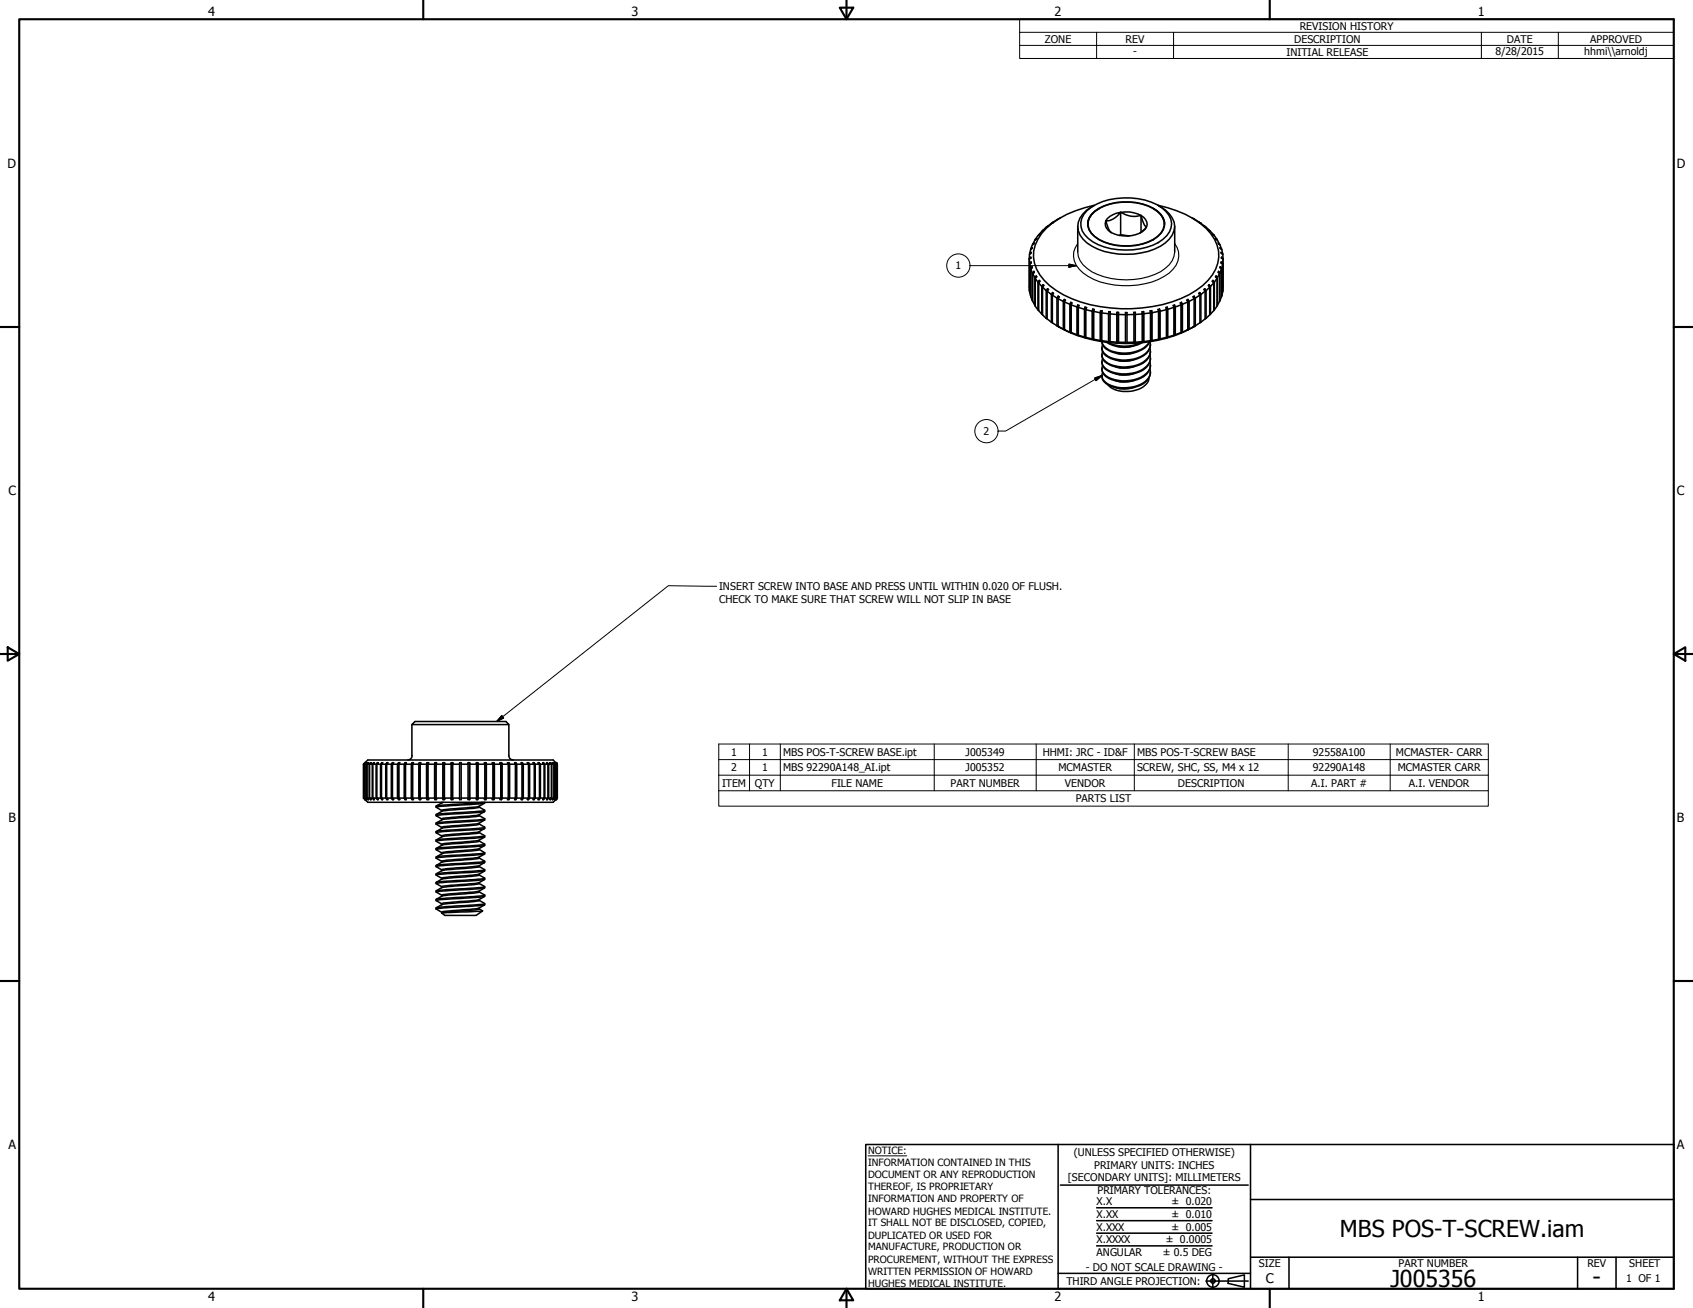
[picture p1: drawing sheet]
<svg xmlns="http://www.w3.org/2000/svg" width="559mm" height="432mm" viewBox="0 0 559 432" stroke-linecap="round" stroke-linejoin="round" font-family="sans-serif">
<!-- layer: Visible (ANSI) -->
<g fill="none" stroke="#000" stroke-width=".51">
<path d="M358.8 69.5a20.9 20.9 0 0 1 16.8-3.9 14.1 14.1 0 0 1 10.2 5.5 5.8 5.8 0 0 1-1.9 7.9 22.6 22.6 0 0 1-19.4 2.5 12.2 12.2 0 0 1-7.3-5.3 5.7 5.7 0 0 1 1.6-6.7zM361.1 67.9a8.6 8.6 0 0 0-5.4 6.9 7.6 7.6 0 0 0 4.7 6.5 25.3 25.3 0 0 0 22.6 0 7.4 7.4 0 0 0 4.5-8 9.7 9.7 0 0 0-5.2-5.4M361.3 69.7a19 19 0 0 1 20.8 0 4.9 4.9 0 0 1 0 8.4 18.8 18.8 0 0 1-17.7 1.8 8.5 8.5 0 0 1-5.4-5.4 5.3 5.3 0 0 1 2.3-4.8zM361.4 69.8a18.8 18.8 0 0 1 20.6 0 4.9 4.9 0 0 1 0 8.3 18.8 18.8 0 0 1-20.6 0 5 5 0 0 1 0-8.3zM362.8 68.8a6.2 6.2 0 0 0-3.8 5.2M365 72.9a3 3 0 0 0 1.8 3.9M365 72.9a6.9 6.9 0 0 0 1.8 3.9M365.5 72.1a7.9 7.9 0 0 1 4.4-2 6.1 6.1 0 0 1-4.9 2.8zM369.4 77.7l.5-.2 2.8 .4M369.9 70.1a9 9 0 0 1 8.2 2.4 2.59 2.59 0 0 1-1 4 10.8 10.8 0 0 1-10.3 .3M369.9 70.1a8.1 8.1 0 0 0 6.7 1 6.9 6.9 0 0 0 1.8 3.9l-2.1 2M369.9 70.1v7.4"/>
<path d="M376.6 71.1v5.6M380.6 68.8a6.5 6.5 0 0 1 3.8 5.2M363.7 112.8a5 5 0 0 0 4.9 3.8 10.9 10.9 0 0 0 10.6-3.1l.3-.7M363.7 112.8a5.5 5.5 0 0 0 5.2 3.6 11.2 11.2 0 0 0 10.1-3l.3-.6M363.7 112.8h.1M365.2 113a12.3 12.3 0 0 0 11.9 .1M365.8 113a12.2 12.2 0 0 0 10.6 .2M374.1 118.8a10.3 10.3 0 0 1-5.8 .1M374.1 116.5a10.3 10.3 0 0 1-5.8 .1M374.1 114.2a10.3 10.3 0 0 1-5.8 .1M379.5 119.6a4 4 0 0 1-2.1 4.5 12.2 12.2 0 0 1-12.4-.1 2.68 2.68 0 0 1-1.1-3.3M379.5 114.9a4 4 0 0 1-2.1 4.6 12 12 0 0 1-12.4-.1 2.6 2.6 0 0 1-1.1-3.3"/>
<path d="M379.5 117.2a4 4 0 0 1-2.1 4.6 12.2 12.2 0 0 1-12.4-.1 2.68 2.68 0 0 1-1.1-3.3M379.6 112.8a4.5 4.5 0 0 1-3.2 5 11.8 11.8 0 0 1-11.4-.7 2.6 2.6 0 0 1-1.1-3.3M379.7 118.2a5.8 5.8 0 0 1-5.3 5.1 10.9 10.9 0 0 1-9.9-1.8 2.59 2.59 0 0 1-.8-2.1M379.7 116a5.8 5.8 0 0 1-5.3 5 10.9 10.9 0 0 1-9.9-1.7 2.59 2.59 0 0 1-.8-2.2M379.7 113.7a5.2 5.2 0 0 1-4.3 4.7 11.7 11.7 0 0 1-10.9-1.4 2.59 2.59 0 0 1-.8-2.2M374.1 128a10.3 10.3 0 0 1-5.8 0M374.1 125.7a10.3 10.3 0 0 1-5.8 0M374.1 123.4a10.3 10.3 0 0 1-5.8 0M374.1 121.1a10.3 10.3 0 0 1-5.8 .1M379.2 124.8a5.6 5.6 0 0 1-5.2 4.2 9.2 9.2 0 0 1-8.3-1.9M379.5 121.9a4.3 4.3 0 0 1-3.1 5 12.1 12.1 0 0 1-11.4-.6 2.68 2.68 0 0 1-1.1-3.3M379.7 122.8a5.8 5.8 0 0 1-5.3 5.1 10.9 10.9 0 0 1-9.9-1.8 2.59 2.59 0 0 1-.8-2.1"/>
<path d="M379.7 120.5a5.8 5.8 0 0 1-5.3 5.1 10.9 10.9 0 0 1-9.9-1.8 2.59 2.59 0 0 1-.8-2.1M136 239.2l1-1h30l1 1zM136 239.2v10.3M168 239.2v10.3M120 252.3v11.2M120.1 252.3v11.2M120.4 252.3v11.2M120.5 252.3v11.2M120.6 251.8l-.6 .5 1.4-1.4h61.2l1.4 1.4-.6-.5M120.6 251.8l-.5 .5 .8-.5M120.6 251.8h.1M120.9 251.8l-.4 .5h.5l.5-.5"/>
<path d="M120.9 251.8h.1M121 252.3v11.2M121.2 252.3v11.2M121.5 251.8l-.3 .5h.7l.4-.5M121.5 251.8v.1M121.9 252.3v11.2M122 252.3v11.2M122.3 251.8h.2l-.5 .5h.9l.4-.5M122.3 251.8v.2M122.9 252.3v11.2M123.1 252.3v11.2M123.3 251.8h.3l-.5 .5h1l.5-.5"/>
<path d="M123.3 251.8v.2M124.1 252.3v11.2M124.4 252.3v11.2M124.6 251.8h.2l-.4 .5h1.2l.4-.5M124.6 251.8v.2M125.6 252.3v11.2M125.9 252.3v11.2M126 251.8h.3l-.4 .5h1.4l.4-.5M126 251.8v.3M127.3 252.3v11.2M127.6 252.3v11.2M127.7 251.8h.3l-.4 .5h1.6l.3-.5"/>
<path d="M127.7 251.8v.4M129.2 252.3v11.2M129.5 251.8h.4l-.4 .5h1.7l.4-.5M129.5 251.8v12.2M131.2 252.3v11.2M131.6 251.8h.4l-.4 .5h1.8l.3-.5M131.6 251.8v12.2M131.6 252.3v11.2M133.4 252.3v11.2M133.7 251.8h.4l-.2 .5h1.9l.2-.5M133.7 251.8v12.2M133.9 252.3v11.2"/>
<path d="M135.8 252.3v11.2M136 251.8h.5l-.3 .5h2l.2-.5M136 251.8v12.2M136 249.5a1.43 1.43 0 0 1-1.4 1.4M136.2 252.3v11.2M138.2 252.3v11.2M138.4 251.8h.5l-.2 .5h2.1l.2-.5M138.4 251.8v12.2M138.7 252.3v11.2M140.8 252.3v11.2M141 251.8h.5l-.2 .5h2.1l.2-.5M141 251.8v12.2"/>
<path d="M141.3 252.3v11.2M143.4 252.3v11.2M143.6 251.8h.5l-.1 .5h2.2v-.5M143.6 251.8v12.2M144 252.3v11.2M146.2 252.3v11.2M146.2 251.8h.5v.5h2.3v-.5M146.2 251.8v12.2M146.7 252.3v11.2M149 251.8h.5l-.1 .5h2.3v-.5h.5v.5h2.3v-.5h.5M149 251.8v12.2M149.4 252.3v11.2"/>
<path d="M151.7 252.3v11.2M152.2 252.3v11.2M154.5 252.3v11.2M155 251.8v.5h2.3l-.1-.5h.5M155 251.8v12.2M157.3 252.3v11.2M157.7 251.8l.1 .5h2.2l-.1-.5h.5M157.7 251.8v12.2M157.8 252.3v11.2M160 252.3v11.2M160.4 251.8l.1 .5h2.2l-.2-.5h.5M160.4 251.8v12.2"/>
<path d="M160.5 252.3v11.2M162.7 252.3v11.2M163 251.8l.2 .5h2.1l-.3-.5h.5M163 251.8v12.2M163.2 252.3v11.2M165.3 252.3v11.2M165.5 251.8l.2 .5h2.1l-.3-.5h.5M165.5 251.8v12.2M165.7 252.3v11.2M167.8 252.3v11.2M168 251.8l.2 .5h1.9l-.2-.5h.3M168 251.8v12.2"/>
<path d="M168 249.5a1.43 1.43 0 0 0 1.4 1.4M168.2 252.3v11.2M170.1 252.3v11.2M170.2 251.8l.4 .5h1.7l-.3-.5h.4M170.2 251.8v12.2M170.6 252.3v11.2M172.4 251.8l.3 .5h1.7l-.3-.5h.3M172.4 251.8v12.2M172.7 252.3v11.2M174.4 251.8l.4 .5h1.5l-.3-.5h.3M174.4 251.8v12.2M174.8 252.3v11.2"/>
<path d="M176.3 251.8l.4 .5h1.4l-.5-.5h.3M176.3 251.8v.4M176.3 252.3v11.2M176.7 252.3v11.2M177.9 251.8l.5 .5h1.2l-.5-.5h.3M177.9 251.8v.3M178.1 252.3v11.2M178.4 252.3v11.2M179.4 251.8l.4 .5h1l-.4-.5h.3M179.4 251.8v.2M179.6 252.3v11.2M179.8 252.3v11.2"/>
<path d="M180.7 251.8l.4 .5h.9l-.5-.5h.2M180.7 251.8v.2M180.8 252.3v11.2M181.1 252.3v11.2M181.7 251.8l.4 .5h.7l-.4-.5M181.7 251.8v.2M182 252.3v11.2M182.1 252.3v11.2M182.4 251.8l.5 .5h.6l-.4-.5M182.4 251.8v.1M182.8 252.3v11.2M182.9 252.3v11.2"/>
<path d="M183.1 251.8l.4 .5h.3l-.5-.5M183.1 251.8h.1M183.3 251.8h.1M183.4 251.8h.1M183.5 252.3v11.2M183.8 252.3v11.2M183.9 252.3v11.2M120.9 264l-.5-.5h-.3l.5 .5-.6-.5 1.4 1.4h61.2l1.4-1.4-.6 .5M120.9 264l-.4-.5h.5l.5 .5M120.9 263.9v.1M121.5 264l-.3-.5h.7l.4 .5M121.5 263.8v.2"/>
<path d="M122.3 264h.2l-.5-.5h.9l.4 .5M122.3 263.8v.2M123.3 264h.3l-.5-.5h1l.5 .5M123.3 263.8v.2M124.6 264h.2l-.4-.5h1.2l.4 .5M124.6 263.7v.3M126 264h.3l-.4-.5h1.4l.4 .5M126 263.7v.3M127.7 264h.3l-.4-.5h1.6l.3 .5M127.7 263.6v.4M129.5 264h.4l-.4-.5h1.7l.4 .5M131.6 264h.4l-.4-.5h1.8l.3 .5"/>
<path d="M133.7 264h.4l-.2-.5h1.9l.2 .5M136 264h.5l-.3-.5h2l.2 .5M138.4 264h.5l-.2-.5h2.1l.2 .5M141 264h.5l-.2-.5h2.1l.2 .5M143.6 264h.5l-.1-.5h2.2v.5M144 274.5v.4M144 277.3v.4M144 272.1l1.8 1.1M144 269.3l1.8 1.1M145.8 264.9v.1M145.8 275.9v.3M145.8 278.7v.3"/>
<path d="M146.2 264h.5v-.5h2.3v.5M146.4 264.9l-2.4 1.2M149 264h.5l-.1-.5h2.3v.5h.5v-.5h2.3v.5h.5M155 264v-.5h2.3l-.1 .5h.5M157.7 264l.1-.5h2.2l-.1 .5h.5M158.2 277.4v.3l-.5 .2-6.4 .5a11.8 11.8 0 0 0-7.3 1.7M158.2 274.9l-6.9 .8a11.8 11.8 0 0 0-7.3 1.6M158.2 271.8v.3l-1 .3-10 .8a4.4 4.4 0 0 0-3.2 1.3M158.2 269v.3l-1 .3-10 .8a4.6 4.6 0 0 0-3.2 1.3M158.2 266.4l-1.7 .4-9.3 .8a4.6 4.6 0 0 0-3.2 1.3M158.2 266.4l1.8 1.1a71.2 71.2 0 0 1-12.5 1l-2.9 .2-.6 .2v.4M158.2 269.2l1.8 1.1a20.5 20.5 0 0 1-6.5 .7l-8.9 .5-.6 .2v.4"/>
<path d="M158.2 272l1.8 1a24.2 24.2 0 0 1-8 .8l-8 .7M158.2 266.1v.3M158.2 274.6v.3M158.2 274.8l1.8 1.1M158.2 277.6l1.8 1.1M159.6 264.9l-15.1 1-.5 .2v.3M160 265.1a6.9 6.9 0 0 1-5.1 1.5l-8.7 .7-.4 .2v.3M160 267.9a11.8 11.8 0 0 1-7.3 1.7l-6.5 .5-.4 .2v.3M160 270.7a11.8 11.8 0 0 1-7.3 1.7l-6.5 .5-.4 .2v.3M160 273.5a7.4 7.4 0 0 1-5.1 1.5l-9.1 .9M160 276.4a7.8 7.8 0 0 1-5.1 1.4l-9.1 .9M160 279.1a9.1 9.1 0 0 1-6.1 1.6l-6.5 .5-1.6 .4"/>
<path d="M160 278.7v.4l-.6 .2-11.9 .7-3.5 .5 1.8 1.1M160 275.9v.4l-.6 .2-13.1 .8-2.3 .4 1.8 1.1M160 273.5l-3.5 .4-10.2 .6-2.3 .4 1.8 1.1M160 270.7l-13.7 1-2.3 .4M160 267.9l-13.7 1-2.3 .4M160 264.9l-.2 .3-1.2 .2-14.6 1 1.8 1.2M160 275.9l-2.3 .4-13.7 1M160 278.7l-2.3 .4-13.7 1M160 267.5v.4M160 270.3v.4M160 273.1v.4M160.4 264l.1-.5h2.2l-.2 .5h.5"/>
<path d="M163 264l.2-.5h2.1l-.3 .5h.5M165.5 264l.2-.5h2.1l-.3 .5h.5M168 264l.2-.5h1.9l-.2 .5h.3M170.2 264l.4-.5h1.7l-.3 .5h.4M172.4 264l.3-.5h1.7l-.3 .5h.3M174.4 264l.4-.5h1.5l-.3 .5h.3M176.3 264l.4-.5h1.4l-.5 .5h.3M176.3 263.6v.4M177.9 264l.5-.5h1.2l-.5 .5h.3M177.9 263.7v.3M179.4 264l.4-.5h1l-.4 .5h.3M179.4 263.7v.3"/>
<path d="M180.7 264l.4-.5h.9l-.5 .5h.2M180.7 263.8v.2M181.7 264l.4-.5h.7l-.4 .5M181.7 263.8v.2M182.4 264l.5-.5h.6l-.4 .5M182.4 263.8v.2M183.1 264l.4-.5h.3l-.5 .5M183.1 263.9v.1M183.3 264h.1M144 280.1v.4M144 296.9v.4M144 297.3l1.8 1.1"/>
<path d="M144 291.7l1.8 1M144 288.9l1.8 1M145.8 281.6v.3M145.8 284.4v.3M145.8 287.1v.4M145.8 289.9v.4M145.8 292.7v.4M145.8 295.5v.3M158.2 299.8v.3l-1 .3-11.4 1M158.2 296.9l-.1 .5-1.6 .2-9.3 .8a4.6 4.6 0 0 0-3.2 1.3M158.2 294.4l-1.7 .4-9.3 .8a4.6 4.6 0 0 0-3.2 1.3M158.2 291.7l-1.7 .3-9.3 .8a4.6 4.6 0 0 0-3.2 1.3"/>
<path d="M158.2 288.9l-2.6 .4-8.4 .7a4.6 4.6 0 0 0-3.2 1.3M158.2 286.1l-2.6 .4-8.4 .6a5.4 5.4 0 0 0-3.2 1.4M158.2 283.3l-2.6 .4-8.4 .7a5.4 5.4 0 0 0-3.2 1.3M158.2 280.2v.3l-.5 .2-10.5 .9a5.4 5.4 0 0 0-3.2 1.3M158.2 280.4l1.8 1.2-14.7 1-1.2 .2-.1 .5M158.2 283.3l1.8 1.1-13.7 1-2.2 .2-.1 .5M158.2 286.1l1.8 1a46.1 46.1 0 0 1-9.6 .8l-6.3 .5-.1 .5M158.2 288.9l1.8 1a71.2 71.2 0 0 1-12.5 1l-3.4 .3-.1 .5M158.2 291.7l1.8 1a71.2 71.2 0 0 1-12.5 1l-3.4 .3-.1 .4M158.2 283v.3M158.2 285.8v.3M158.2 288.5v.4"/>
<path d="M158.2 291.3v.4M158.2 294.1v.3M158.2 294.4l1.8 1.1M158.2 297.2l1.8 1.1M160 281.9a9.1 9.1 0 0 1-6.1 1.6l-6.5 .5-1.6 .4M160 284.7a9.5 9.5 0 0 1-6.1 1.6l-6.5 .5-1.6 .3M160 287.5a9.5 9.5 0 0 1-6.1 1.6l-5.6 .4-2.5 .4M160 290.3a9.5 9.5 0 0 1-6.1 1.6l-5.6 .4-2.5 .4M160 293.1a9.5 9.5 0 0 1-6.1 1.6l-5.6 .4-2.5 .4M160 295.9a11.8 11.8 0 0 1-7.3 1.7l-6.5 .5-.4 .2v.3M160 298.7a11.8 11.8 0 0 1-7.3 1.7l-6.5 .5-.4 .2v.3M160 295.5l-16 1.4"/>
<path d="M160 298.3a55.5 55.5 0 0 1-11 .9l-4.4 .3-.6 .2v.4M160 298.7l-13.7 1-2.3 .4M160 295.5l-.2 .5-1.2 .2-13.3 .8-1.3 .3M160 292.7l-.2 .5-2.1 .2-13.7 1 1.8 1.1M160 290.3l-2.3 .3-12.4 .8-1.3 .3M160 287.1l-.2 .5-.4 .1-11.9 .7-2.9 .3-.6 .2M160 284.4l-.2 .4-2.1 .3-10.2 .5-3.5 .5 1.8 1M160 281.6v.3l-.6 .2-11.9 .7-3.5 .5 1.8 1.1M160 289.9v.4M160 298.3v.4M144 300.1l1.8 1.1M158.2 300l1.1 .7-13.5 .7"/>
<path d="M159.3 300.7l-2.1 1.5h-10.4l-1-.8"/>
</g>
<g fill="#000">
<circle cx="120.5" cy="251.8" r=".25"/>
<circle cx="183.5" cy="251.8" r=".25"/>
<circle cx="120.5" cy="264" r=".25"/>
<circle cx="120.6" cy="264" r=".25"/>
<circle cx="183.4" cy="264" r=".25"/>
<circle cx="183.5" cy="264" r=".25"/>
<circle cx="145.8" cy="301.4" r=".25"/>
</g>
<!-- layer: Visible Narrow (ANSI) -->
<path d="M355.7 83.2a8.9 8.9 0 0 0 6.6 7.4 25.6 25.6 0 0 0 20.7-.9 8.5 8.5 0 0 0 4.7-6.5M355.7 80.4a6.6 6.6 0 0 0 1.9 9.8 25.7 25.7 0 0 0 20.4 3.5 15.8 15.8 0 0 0 10.2-6.1 6.4 6.4 0 0 0-.5-7.2" fill="none" stroke="#000" stroke-width=".38"/>
<g fill="none" stroke="#000" stroke-width=".51">
<path d="M341.7 79.1l.5-.4-.6 .6-.7 1.3M341.7 79.1v.1M342.8 77.5l.5-.2-.7 .5-.9 1.3M342.8 77.5v.2M344.1 76.1l.5-.2-1.8 1.6M344.1 76.1v.1M345.6 74.8l.5-.3-2 1.6M345.6 74.8v.1M347.7 73.3l-2.1 1.5M350 71.9l-2.7 1.6M355.7 74.7v8.5M361.2 67.8a30.6 30.6 0 0 0-17.4 9.3 11.2 11.2 0 0 0 .9 15.5 34.3 34.3 0 0 0 21.8 9.1 47.7 47.7 0 0 0 25.9-4.4 17.7 17.7 0 0 0 9.6-10.4 11.9 11.9 0 0 0-4-11.6 32.5 32.5 0 0 0-15.8-7.5"/>
<path d="M387.7 74.7v8.5M393.4 71.9l2.6 1.6M395.7 73.3l2.1 1.5M397.8 74.8l-.4-.3 1.9 1.6M397.8 74.8v.1M399.3 76.1l-.5-.2 1.8 1.6M399.3 76.1v.1M400.6 77.5l-.5-.2 .7 .5 .9 1.3M400.6 77.5v.2M401.7 79.1l-.5-.4 .6 .6 .7 1.3M401.7 79.1v.1M339.7 85.3l.1 10.8"/>
<path d="M339.7 85.3l.5-.4v.3l-.5 .4 .1 1.3M339.8 96.1h.1M339.8 86.9v9.2M339.9 87.2v9.2l.3 1.3M339.9 83.7l.5-.4-.6 .7-.1 1.3M339.9 87.2l.3 1.3M339.9 83.7v.2M340.2 97.7h.1M340.2 88.5v9.2M340.2 88.8v9.2l.5 1.3M340.2 82.1l.5-.3-.5 .6-.3 1.3M340.2 82.1v.3"/>
<path d="M340.2 88.8l.5 1.3M340.3 86.5l-.5 .4M340.3 86.5l.1 .3-.5 .4M340.3 86.5v.3M340.6 88.1l-.4 .4M340.6 88.1l.1 .2-.5 .5M340.6 88.1v.4M340.7 99.3h.2M340.7 90.1v9.2M340.9 90.4v9.1l.7 1.3M340.9 80.6l.5-.4-.7 .6-.5 1.3M340.9 90.4l.7 1.2"/>
<path d="M340.9 80.6v.2M341.2 89.6l-.5 .5M341.2 89.6l.2 .3-.5 .5M341.2 89.6v.4M341.6 91.6v9.2M341.7 91.9v9.2l.9 1.2M341.7 91.9l.9 1.3M342 91.1l-.4 .5M342 91.1l.2 .3-.5 .5M342 91.1v.5M342.6 93.2v9.1M342.8 93.4v9.2l1.1 1.1"/>
<path d="M342.8 93.4l1.1 1.2M343 92.6l-.4 .6M343 92.6l.3 .2-.5 .6M343 92.6v.5M343.9 94.6v9.1M344.1 94.8v9.1l1.2 1.2M344.1 94.8l1.2 1.1M344.3 94l-.4 .6M344.3 94l.3 .2-.5 .6M344.3 94v.6M345.3 95.9v9.2M345.6 96.1v9.2l1.4 1.1"/>
<path d="M345.6 96.1l1.4 1.1M345.8 95.3l-.5 .6M345.8 95.3l.3 .3-.5 .5M345.8 95.3v.7M347 97.2v9.2M347.3 97.4l1.6 1M347.3 97.4v9.2M347.4 96.6l.3 .2-.4 .6M347.4 96.6l-.4 .6M347.4 96.6v.7M348.9 98.4v9.2M349.2 97.8v10l1.8 .8"/>
<path d="M349.2 97.8l-.3 .6M349.2 97.8l.4 .2-.4 .6 1.8 .9M351 99.5v9.1M351.3 98.9l.4 .2-.4 .6M351.3 98.9l-.3 .6M351.3 98.9v9.9M351.3 99.7l1.8 .8M351.3 99.7v9.1M353.4 99.8l-.3 .7M353.4 99.8l.4 .2-.2 .6M353.4 99.8v10M390 99.8l-.4 .2 .2 .6"/>
<path d="M390 99.8l.3 .7M390 99.8v10M392 99.7l-1.7 .8M392 99.7v9.1M392.1 98.9l-.4 .2 .3 .6M392.1 98.9l.4 .6M392.1 98.9v9.9M392.5 99.5v9.1M394.1 97.8v10l-1.6 .8M394.1 97.8l-.3 .2 .3 .6-1.6 .9M394.1 97.8l.4 .6M394.5 98.4v9.2"/>
<path d="M396 96.6l-.3 .2 .3 .6M396 96.6l.4 .6M396 96.6v.7M396 97.4l-1.5 1M396 97.4v9.2M396.4 97.2v9.2M397.6 95.3l-.2 .3 .4 .5M397.6 95.3l.5 .6M397.6 95.3v.7M397.8 96.1v9.2l-1.4 1.1M397.8 96.1l-1.4 1.1M398.1 95.9v9.2"/>
<path d="M399.1 94l-.3 .2 .5 .6M399.1 94l.4 .6M399.1 94v.6M399.3 94.8v9.1l-1.2 1.2M399.3 94.8l-1.2 1.1M399.5 94.6v9.1M400.4 92.6l-.3 .2 .5 .6M400.4 92.6l.4 .6M400.4 92.6v.5M400.6 93.4v9.2l-1.1 1.1M400.6 93.4l-1.1 1.2M400.8 93.2v9.1"/>
<path d="M401.4 91.1l-.2 .3 .5 .5M401.4 91.1l.4 .5M401.4 91.1v.5M401.7 91.9v9.2l-.9 1.2M401.7 91.9l-.9 1.3M401.8 91.6v9.2M402.2 89.6l-.1 .3 .4 .5M402.2 89.6l.5 .5M402.2 89.6v.4M402.5 90.4v9.1l-.7 1.3M402.5 90.4l-.7 1.2M402.5 80.6l-.4-.4 .6 .6 .5 1.3"/>
<path d="M402.5 80.6v.2M402.7 99.3h-.2M402.7 90.1v9.2M402.8 88.1l-.1 .2 .5 .5M402.8 88.1l.5 .4M402.8 88.1v.4M403.1 86.5l-.1 .3 .5 .4M403.1 86.5l.5 .4M403.1 86.5v.3M403.2 88.8v9.2l-.5 1.3M403.2 88.8l-.5 1.3M403.2 82.1v.3"/>
<path d="M403.2 82.1l-.5-.3 .6 .6 .2 1.3M403.2 85v.2M403.3 97.7h-.1M403.3 88.5v9.2M403.5 87.2v9.2l-.2 1.3M403.5 87.2l-.2 1.3M403.5 83.7l-.5-.4 .6 .7 .1 1.3M403.5 83.7v.2M403.6 96.1h-.1M403.6 86.9v9.2M403.7 85.3l-.1 10.8M403.7 85.3l-.5-.4v.3l.5 .4-.1 1.3"/>
<path d="M341.6 100.8l.1 .1M342.6 102.3l.2 .1M343.9 103.7l.2 .2M345.3 105.1l.3 .1M347 106.4l.3 .2M347.3 106.6l1.6 1M348.9 107.6l.7 .3M349.4 107.8a47.7 47.7 0 0 0 38.6 2.9l6.1-2.9M351 108.6l.3 .2M351.3 108.8l.4 .2-.4-.2M351.3 108.8l1.8 .9M353.1 109.7l.3 .1"/>
<path d="M353.1 100.5v9.2M353.4 109.8l.4 .2-.2-.2M353.6 109.8l1.9 .7M353.6 100.6l1.9 .7M353.6 100.6v9.2M355.5 110.5l.2 .2M355.5 101.3v9.2M355.7 110.7l.5 .1-.3-.1M355.7 100.7l-.2 .6M355.7 100.7l.5 .1-.3 .7M355.7 100.7v10M355.9 110.7l2 .6"/>
<path d="M355.9 101.5l2 .6M355.9 101.5v9.2M357.9 111.3l.2 .1M357.9 102.1v9.2M358.1 101.4l-.2 .7M358.1 101.4l.5 .1-.2 .7M358.1 101.4v10M358.4 111.4l2.1 .5M358.4 111.4l.2 .2-.5-.2M358.4 102.2l2.1 .5M358.4 102.2v9.2M360.5 111.9l.2 .1"/>
<path d="M360.5 102.7v9.2M360.7 112l.5 .1-.2-.1M360.7 102l.5 .2-.2 .6M360.7 102l-.2 .7M360.7 102v10M361 112l2.2 .4M361 102.8l2.2 .5M361 102.8v9.2M363.2 112.4l.1 .1M363.2 103.3v9.1M363.3 102.6l-.1 .7M363.3 102.6h.5l-.1 .7"/>
<path d="M363.3 102.6v9.9M363.7 112.5l2.2 .3M363.7 112.5l.1 .1-.5-.1M363.7 103.3l2.2 .3M363.7 103.3v9.2M365.9 112.8l.1 .1M365.9 103.6v9.2M366 102.9l-.1 .7M366 102.9h.5l-.1 .7M366 102.9v10M366.4 112.8l-.4 .1M366.4 112.8l2.3 .2"/>
<path d="M366.4 103.6l2.3 .2M366.4 103.6v9.2M368.7 103.1h.5v10h-.5zM369.2 113h2.3M369.2 103.8l2.3 .1M371.5 103.2h.5v10h-.5zM374.3 103.8l-.1-.7h.5v10l-.4-.1M374.3 113h-2.3M374.3 103.8l-2.3 .1M374.3 103.8v9.2M377 112.8l.4 .1M377 112.8l-2.3 .2"/>
<path d="M377 103.6l-2.3 .2M377 103.6v9.2M377.4 102.9h-.5l.1 .7M377.4 102.9l.1 .7M377.4 102.9v10M377.5 112.8l-.1 .1M377.5 103.6v9.2M379.7 112.5l-.1 .1 .5-.1M379.7 112.5l-2.2 .3M379.7 103.3l-2.2 .3M379.7 103.3v9.2M380.1 102.6h-.5l.1 .7"/>
<path d="M380.1 102.6l.1 .7M380.1 102.6v9.9M380.2 112.4l-.1 .1M380.2 103.3v9.1M382.4 112l-.2 .1 .5-.1M382.4 112l-2.2 .4M382.4 102.8l-2.2 .5M382.4 102.8v9.2M382.7 102l-.5 .2 .2 .6M382.7 102l.2 .7M382.7 102v10M382.9 111.9l-.2 .1"/>
<path d="M382.9 102.7v9.2M385 111.4l-.2 .2 .5-.2M385 111.4l-2.1 .5M385 102.2l-2.1 .5M385 102.2v9.2M385.3 101.4l-.5 .1 .2 .7M385.3 101.4l.1 .7M385.3 101.4v10M385.4 111.3l-.1 .1M385.4 102.1v9.2M387.5 110.7l-.3 .1 .5-.1M387.5 110.7l-2.1 .6"/>
<path d="M387.5 101.5l-2.1 .6M387.5 101.5v9.2M387.7 100.7l-.5 .1 .3 .7M387.7 100.7l.2 .6M387.7 100.7v10M387.9 110.5l-.2 .2M387.9 101.3v9.2M389.8 109.8l-.2 .2 .4-.2M389.8 109.8l-1.9 .7M389.8 100.6l-1.9 .7M389.8 100.6v9.2M390.3 109.7l-.3 .1"/>
<path d="M390.3 100.5v9.2M392 108.8l-1.7 .9M392.5 108.6l-.8 .4 .3-.2M394.5 107.6l-.7 .3M396 106.6l-1.5 1M396.4 106.4l-.4 .2M398.1 105.1l-.3 .1M399.5 103.7l-.2 .2M400.8 102.3l-.2 .1M401.8 100.8l-.1 .1"/>
</g>
<g fill="#000">
<circle cx="347.3" cy="73.5" r=".25"/>
<circle cx="396" cy="73.5" r=".25"/>
<circle cx="349.3" cy="107.8" r=".25"/>
<circle cx="394.1" cy="107.8" r=".25"/>
</g>
<!-- layer: Symbol (ANSI) -->
<g fill="none" stroke="#000" stroke-width=".33">
<path d="M336.5 10.7v-4.4h215.9v4.4M336.5 15h215.9M361.9 10.7v8.6M387.3 10.7v8.6M488.9 10.7v8.6M514.3 10.7v8.6M552.4 10.7h-215.9v4.3M552.4 10.7v8.6h-215.9v-4.3M320.1 87.7h35.2M352.8 87.2l2.5 .5-2.5 .5zM361.3 124.8l2.4-.8-1.9 1.7zM363.7 124l-31.8 18.3h-2.5"/>
<path d="M236.5 193.5l-15.9-.1-56.6 44.8M165.6 236.2l.6 .8-2.2 1.2zM237.2 255.9h254v-10.3h-254v15.4M237.2 250.8h254M247.4 245.6v15.4M257.6 245.6v15.4M308.4 245.6v15.4M342 245.6v15.4M374.4 245.6v15.4M425.2 245.6v15.4M458.9 245.6v15.4M491.2 255.9v5.1h-254"/>
<path d="M237.2 261v5.1h254v-5.1"/>
<circle cx="316.3" cy="87.7" r="3.8"/>
<circle cx="325.6" cy="142.3" r="3.8"/>
</g>
<!-- layer: Border (ANSI) -->
<g fill="none" stroke="#000" stroke-width=".7">
<path d="M6.3 6.3h546.1v419.1h-546.1zM139.7 0v6.3M277.2 2.5h4.4l-2.2 3.8zM279.4 0v6.3M419.1 0v6.3M0 107.9h6.3M552.4 107.9h6.4M0 215.9h6.3M2.5 213.7l3.8 2.2-3.8 2.2zM552.4 215.9l3.9-2.2v4.4zM552.4 215.9h6.4M0 323.8h6.3"/>
<path d="M552.4 323.8h6.4M139.7 425.4v6.4M279.4 425.4l2.2 3.9h-4.4zM279.4 425.4v6.4M419.1 425.4v6.4"/>
</g>
<!-- layer: Title (ANSI) -->
<g fill="none" stroke="#000" stroke-width=".51">
<path d="M285.8 377.8h266.6v47.6h-266.6zM349.2 377.8v47.6M412.7 377.8v47.6M350 391.2h62M361.9 398.7h38.1M412.7 396h139.7M361.9 411.3h38.1M361.9 407.1h38.1M361.9 403h38.1M412.7 415h139.7M425.4 415v10.4M520.7 415v10.4"/>
<path d="M533.4 415v10.4M349.2 420.4h63.5M398 422.9h14M400.3 420.6v4.6M405.4 422.1l5.3-1.2v4l-5.3-1.2z"/>
<circle cx="400.3" cy="422.9" r="2.06"/>
<circle cx="400.3" cy="422.9" r=".73"/>
</g>
<path d="M286.5 381.6h12.8" fill="none" stroke="#000" stroke-width=".33"/>
<!-- layer: Symbol (ANSI) -->
<path d="M352.8 88.2l2.5-.5zM352.8 87.2l2.5 .5-2.5 .5zM361.8 125.7l1.9-1.7zM361.3 124.8l2.4-.8-1.9 1.7zM165.6 236.2l-1.6 2zM165.6 236.2l.6 .8-2.2 1.2z" fill="#000" stroke="#000" stroke-width=".33"/>
<g font-size="7.7">
<text x="442.3" y="408.3">MBS POS-T-SCREW.iam</text>
<text x="458.9" y="424.8">J005356</text>
<text x="525.7" y="424.4">-</text>
</g>
<text font-size="4.4" x="417.8" y="423.5">C</text>
<g font-size="4.2">
<text x="68.7" y="5.3">4</text>
<text x="208.4" y="5.3">3</text>
<text x="348.1" y="5.3">2</text>
<text x="487.8" y="5.3">1</text>
<text x="2.5" y="55.5">D</text>
<text x="553.5" y="55.5">D</text>
<text x="2.8" y="163.4">C</text>
<text x="553.5" y="163.4">C</text>
<text x="2.9" y="271.4">B</text>
<text x="553.5" y="271.4">B</text>
<text x="2.8" y="379.3">A</text>
<text x="553.5" y="379.3">A</text>
<text x="68.7" y="429.5">4</text>
<text x="208.4" y="429.6">3</text>
<text x="348.1" y="429.6">2</text>
<text x="487.8" y="429.5">1</text>
</g>
<g font-size="3.5">
<text x="429" y="9.8">REVISION HISTORY</text>
<text x="344.9" y="14.1">ZONE</text>
<text x="371.5" y="14.1">REV</text>
<text x="427.2" y="14.1">DESCRIPTION</text>
<text x="497.4" y="14.1">DATE</text>
<text x="524.9" y="14.1">APPROVED</text>
<text x="374" y="18.3">-</text>
<text x="424.6" y="18.4">INITIAL RELEASE</text>
<text x="493.6" y="18.2">8/28/2015</text>
<text x="522.9" y="18.1">hhmi\\arnoldj</text>
<text x="315.3" y="89">1</text>
<text x="324.6" y="143.6">2</text>
<text x="237.4" y="194.8">INSERT SCREW INTO BASE AND PRESS UNTIL WITHIN 0.020 OF FLUSH.</text>
<text x="237.4" y="199">CHECK TO MAKE SURE THAT SCREW WILL NOT SLIP IN BASE</text>
<text x="241.4" y="249.5">1</text>
<text x="251.5" y="249.5">1</text>
<text x="258.4" y="249.5">MBS POS-T-SCREW BASE.ipt</text>
<text x="318.7" y="249.5">J005349</text>
<text x="344.2" y="249.5">HHMI: JRC - ID&amp;F</text>
<text x="375.3" y="249.5">MBS POS-T-SCREW BASE</text>
<text x="433.3" y="249.5">92558A100</text>
<text x="460.8" y="249.5">MCMASTER- CARR</text>
<text x="241.4" y="254.6">2</text>
<text x="251.5" y="254.6">1</text>
<text x="258.4" y="254.6">MBS 92290A148_AI.ipt</text>
<text x="318.7" y="254.6">J005352</text>
<text x="349.4" y="254.6">MCMASTER</text>
<text x="375.3" y="254.6">SCREW, SHC, SS, M4 x 12</text>
<text x="433.3" y="254.6">92290A148</text>
<text x="461.4" y="254.6">MCMASTER CARR</text>
<text x="238.3" y="259.7">ITEM</text>
<text x="249.2" y="259.8">QTY</text>
<text x="274.4" y="259.7">FILE NAME</text>
<text x="313.8" y="259.7">PART NUMBER</text>
<text x="351.5" y="259.8">VENDOR</text>
<text x="388.8" y="259.8">DESCRIPTION</text>
<text x="432.8" y="259.7">A.I. PART #</text>
<text x="465" y="259.8">A.I. VENDOR</text>
<text x="355.1" y="264.9">PARTS LIST</text>
<text x="354.5" y="381.6">(UNLESS SPECIFIED OTHERWISE)</text>
<text x="352.5" y="390">[SECONDARY UNITS]: MILLIMETERS</text>
<text x="361.1" y="385.8">PRIMARY UNITS: INCHES</text>
<text x="362.3" y="394.1">PRIMARY TOLERANCES:</text>
<text x="361.9" y="397.9">X.X</text>
<text x="386.7" y="398">± 0.020</text>
<text x="361.9" y="402.1">X.XX</text>
<text x="361.9" y="406.3">X.XXX</text>
<text x="386.7" y="402.1">± 0.010</text>
<text x="386.7" y="406.3">± 0.005</text>
<text x="361.9" y="410.5">X.XXXX</text>
<text x="384.7" y="410.5">± 0.0005</text>
<text x="358.4" y="419.7">- DO NOT SCALE DRAWING -</text>
<text x="361.9" y="414.6">ANGULAR</text>
<text x="383.8" y="414.7">± 0.5 DEG</text>
<text x="415.5" y="418.4">SIZE</text>
<text x="461.6" y="418.3">PART NUMBER</text>
<text x="523.9" y="418.3">REV</text>
<text x="537.8" y="418.4">SHEET</text>
<text x="352" y="424.2">THIRD ANGLE PROJECTION:</text>
<text x="536.7" y="423.2">1 OF 1</text>
</g>
<g font-size="3.3">
<text x="286.5" y="381.1">NOTICE:</text>
<text x="286.5" y="385">INFORMATION CONTAINED IN THIS</text>
<text x="286.5" y="389">DOCUMENT OR ANY REPRODUCTION</text>
<text x="286.5" y="392.9">THEREOF, IS PROPRIETARY</text>
<text x="286.5" y="396.9">INFORMATION AND PROPERTY OF</text>
<text x="286.5" y="400.9">HOWARD HUGHES MEDICAL INSTITUTE.</text>
<text x="286.5" y="404.9">IT SHALL NOT BE DISCLOSED, COPIED,</text>
<text x="286.5" y="408.9">DUPLICATED OR USED FOR</text>
<text x="286.5" y="412.8">MANUFACTURE, PRODUCTION OR</text>
<text x="286.5" y="416.8">PROCUREMENT, WITHOUT THE EXPRESS</text>
<text x="286.5" y="420.8">WRITTEN PERMISSION OF HOWARD</text>
<text x="286.5" y="424.8">HUGHES MEDICAL INSTITUTE.</text>
</g>
</svg>
